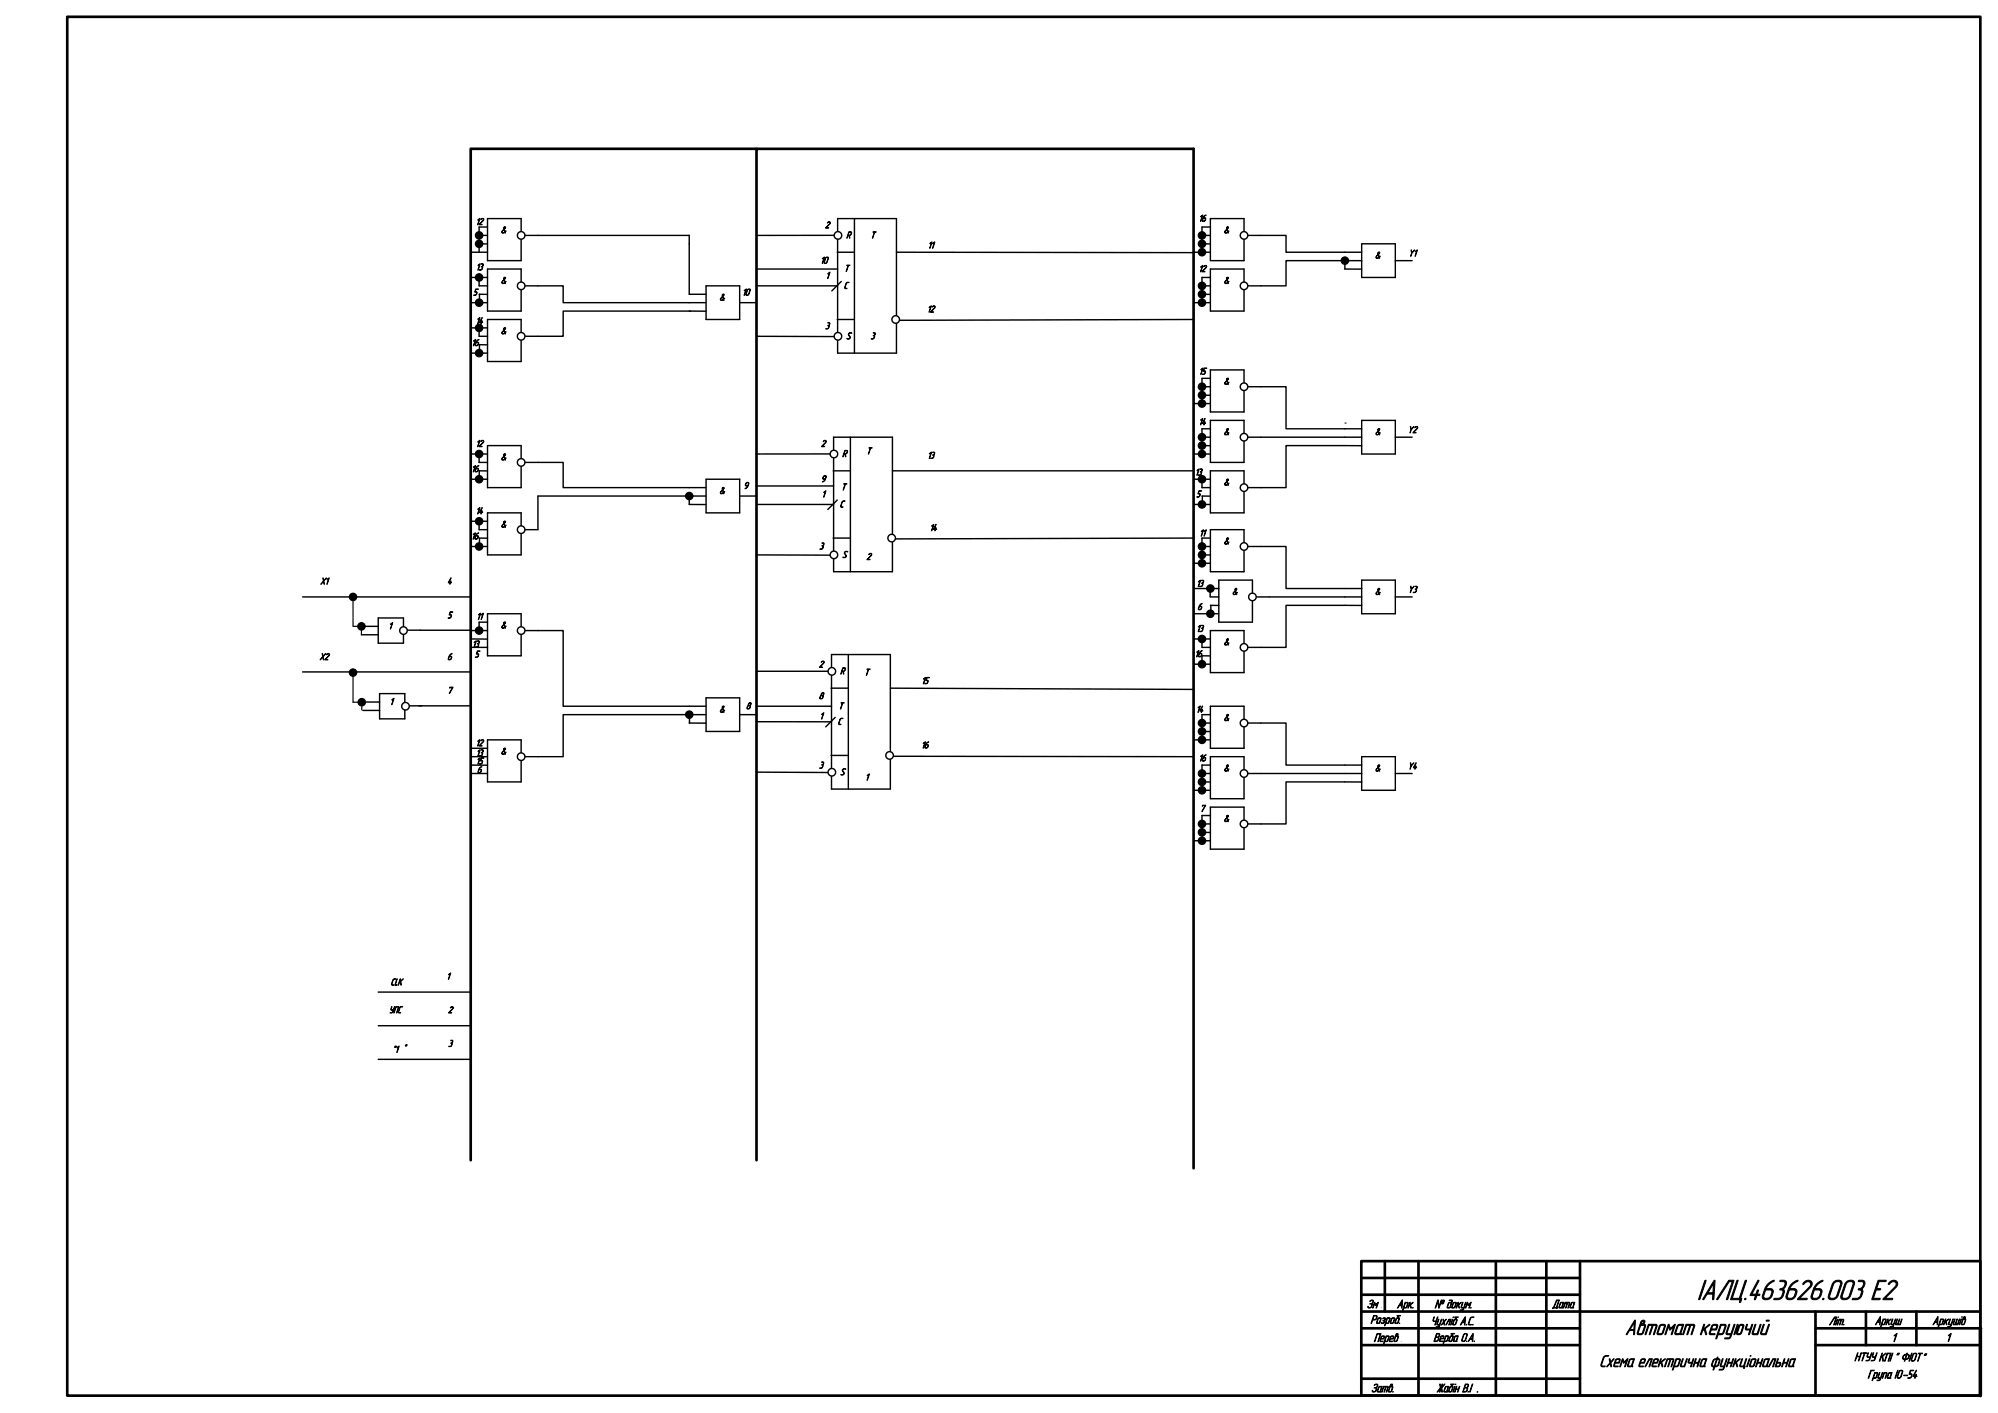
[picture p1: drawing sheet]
<svg xmlns="http://www.w3.org/2000/svg" width="594mm" height="420mm" viewBox="0 0 594 420" stroke-linecap="round" stroke-linejoin="round" font-family="sans-serif">
<g fill="none" stroke="#000" stroke-width=".79">
<path d="M225 44.2h-85v300.8M225 345v-300.7h130v303.1M404.9 375h184.1v40h-184.1zM411.9 375v15M421.9 375v40M444.9 375v40M459.9 375v40M469.9 375v40M404.9 385h65M404.9 380h65M404.9 395h65M404.9 400h65"/>
<path d="M404.9 390h183.9M540 395h49.2M540 400h49M540 390v25M555 390v10M570 390v10M589 395v-390h-569v410h569M404.9 410h65"/>
</g>
<path d="M589 395v20" fill="none" stroke="#000" stroke-width="1.1"/>
<g fill="none" stroke="#000" stroke-width=".35">
<path d="M105 177.5v6M105 183.7v2.4M105 201.1v7.7h2.6"/>
<circle cx="105" cy="177.5" r="1.1"/>
<circle cx="105" cy="200" r="1.1"/>
</g>
<path d="M246.9 135h-21.9M247.8 140h5M247.9 130h17.5v40h-17.5zM252.9 130v40M265.4 140h89.6M225 150h22.9M247.8 160h5M249 148.7l-2.8 2.8M355 160l-88.7 .2M225 165l21.9 .1M125 187.4h15" fill="none" stroke="#000" stroke-width=".42"/>
<g fill="#000">
<circle cx="105" cy="177.5" r="1.1"/>
<circle cx="105" cy="200" r="1.1"/>
</g>
<circle cx="248" cy="135" r="1.13" fill="#fff"/>
<circle cx="248" cy="135" r="1.13" fill="none" stroke="#000" stroke-width=".42"/>
<circle cx="248" cy="165" r="1.13" fill="#fff"/>
<circle cx="248" cy="165" r="1.13" fill="none" stroke="#000" stroke-width=".42"/>
<circle cx="265.2" cy="160" r="1.13" fill="#fff"/>
<g fill="none" stroke="#000" stroke-width=".42">
<path d="M248.1 70h-23.1M249 75h5M249.1 65h17.5v40h-17.5zM254.1 65v40M266.6 75l88.4 .1M225 85h24.1M225 100l23.1 .1M249 95h5M250.2 83.7l-2.8 2.8M355 95l-87.5 .2M225 144.5h22.9"/>
<circle cx="265.2" cy="160" r="1.13"/>
</g>
<circle cx="249.2" cy="70" r="1.13" fill="#fff"/>
<circle cx="249.2" cy="70" r="1.13" fill="none" stroke="#000" stroke-width=".42"/>
<circle cx="249.2" cy="100" r="1.13" fill="#fff"/>
<circle cx="249.2" cy="100" r="1.13" fill="none" stroke="#000" stroke-width=".42"/>
<circle cx="266.4" cy="95" r="1.13" fill="#fff"/>
<g fill="none" stroke="#000" stroke-width=".42">
<path d="M225 80h24.1M225 199.6h21.3M247.3 194.6h17.5v40h-17.5zM252.3 194.6v40M225 214.6h22.3M247.2 204.6h5M248.4 213.3l-2.8 2.8M264.8 204.6l90.2 .4M225 229.6l21.3 .1M247.2 224.6h5M265.7 224.9l89.3 .1"/>
<circle cx="266.4" cy="95" r="1.13"/>
</g>
<circle cx="247.4" cy="199.6" r="1.13" fill="#fff"/>
<circle cx="247.4" cy="199.6" r="1.13" fill="none" stroke="#000" stroke-width=".42"/>
<circle cx="247.4" cy="229.6" r="1.13" fill="#fff"/>
<circle cx="247.4" cy="229.6" r="1.13" fill="none" stroke="#000" stroke-width=".42"/>
<circle cx="264.6" cy="224.6" r="1.13" fill="#fff"/>
<g fill="none" stroke="#000" stroke-width=".42">
<path d="M142.5 67.5h2.5M142.5 70h2.5M142.5 72.5h2.5M145 65h10v12.5h-10zM155 70h5M107.5 186.2h5M107.5 188.8h5M112.5 183.8h7.5v7.5h-7.5zM120 187.4h5M107.9 208.7h5M107.9 211.3h5M112.9 206.3h7.5v7.5h-7.5z"/>
<path d="M120.4 209.9h5M205 210h5M205 212.5h5M205 215h5M210 207.5h10v10h-10zM220 212.5h5M225 210h22.3"/>
<circle cx="264.6" cy="224.6" r="1.13"/>
</g>
<g fill="none" stroke="#000" stroke-width=".35">
<path d="M105 186.2h2.5v2.6M107.6 208.8v2.3"/>
<circle cx="107.5" cy="186.3" r="1.1"/>
<circle cx="107.6" cy="208.8" r="1.1"/>
</g>
<g fill="#000">
<circle cx="107.5" cy="186.3" r="1.1"/>
<circle cx="107.6" cy="208.8" r="1.1"/>
</g>
<circle cx="155" cy="70" r="1.13" fill="#fff"/>
<g fill="none" stroke="#000" stroke-width=".42">
<path d="M140 75h5M145 80h10v12.5h-10zM140 82.5h5M142.5 85h2.5M142.5 87.5h2.5M155 85h5"/>
<circle cx="155" cy="70" r="1.13"/>
</g>
<circle cx="155" cy="85" r="1.13" fill="#fff"/>
<g fill="none" stroke="#000" stroke-width=".42">
<path d="M140 90h5M140 97.5h5M142.5 100h2.5M145 95h10v12.5h-10zM155 100h5M142.5 102.5h2.5"/>
<circle cx="155" cy="85" r="1.13"/>
</g>
<circle cx="155" cy="100" r="1.13" fill="#fff"/>
<g fill="none" stroke="#000" stroke-width=".42">
<path d="M140 105h5M140 135h5M142.5 137.5h2.5M142.5 140h2.5M145 132.5h10v12.5h-10zM155 137.5h5"/>
<circle cx="155" cy="100" r="1.13"/>
</g>
<circle cx="155" cy="137.5" r="1.13" fill="#fff"/>
<g fill="none" stroke="#000" stroke-width=".42">
<path d="M140 142.5h5M140 155h5M142.5 157.5h2.5M142.5 160h2.5M145 152.5h10v12.5h-10zM155 157.5h5"/>
<circle cx="155" cy="137.5" r="1.13"/>
</g>
<circle cx="155" cy="157.5" r="1.13" fill="#fff"/>
<g fill="none" stroke="#000" stroke-width=".42">
<path d="M140 162.5h5M140 187.5h5M140 190h5M142.5 185h2.5M145 182.5h10v12.5h-10zM155 187.5h5"/>
<circle cx="155" cy="157.5" r="1.13"/>
</g>
<circle cx="155" cy="187.5" r="1.13" fill="#fff"/>
<g fill="none" stroke="#000" stroke-width=".42">
<path d="M140 192.5h5M145 220h10v12.5h-10zM140 222.5h5M140 225h5M140 227.5h5M155 225h5"/>
<circle cx="155" cy="187.5" r="1.13"/>
</g>
<circle cx="155" cy="225" r="1.13" fill="#fff"/>
<g fill="none" stroke="#000" stroke-width=".42">
<path d="M142.5 67.5v7.5M160 70h45v17.5h5M357.5 70h2.5M357.5 67.5h2.5M357.5 72.5h2.5M360 65h10v12.5h-10zM370 70h5M142.5 82.5v2.5M142.5 97.5v2.5M142.6 87.5v2.5M160 85h7.5v5h42.5M205 92.5h5"/>
<path d="M205.4 92.5h-37.9v7.5h-7.5M210 85h10v10h-10zM220 90h5M142.6 102.5v2.5M142.5 135v2.5M142.5 140v2.5M160 137.5h7.5v7.5h42.5M142.5 155v2.5M205 147.5v2.5h5M210 147.5h-50v10M210 142.5h10v10h-10zM220 147.5h5"/>
<path d="M142.6 160v2.5M400 175h5M400 177.5h5M405 172.5h10v10h-10zM415 177.5h5M142.5 185v2.5M160 187.5h7.5v22.5h37.5M400 180h5M203.9 212.5h-36.4v12.5h-7.5M205.1 212.5v2.5M140 230h5"/>
<circle cx="155" cy="225" r="1.13"/>
</g>
<g fill="#000">
<circle cx="142.5" cy="72.5" r="1.1"/>
<circle cx="142.5" cy="70" r="1.1"/>
<circle cx="142.5" cy="97.5" r="1.1"/>
<circle cx="142.5" cy="90" r="1.1"/>
<circle cx="142.5" cy="82.5" r="1.1"/>
<circle cx="142.5" cy="105" r="1.1"/>
<circle cx="142.5" cy="135" r="1.1"/>
<circle cx="142.5" cy="155" r="1.1"/>
<circle cx="142.5" cy="142.5" r="1.1"/>
<circle cx="205" cy="147.5" r="1.1"/>
<circle cx="142.5" cy="162.5" r="1.1"/>
<circle cx="142.5" cy="187.5" r="1.1"/>
<circle cx="205" cy="212.5" r="1.1"/>
</g>
<g fill="none" stroke="#000" stroke-width=".35">
<circle cx="142.5" cy="72.5" r="1.1"/>
<circle cx="142.5" cy="70" r="1.1"/>
<circle cx="142.5" cy="97.5" r="1.1"/>
<circle cx="142.5" cy="90" r="1.1"/>
<circle cx="142.5" cy="82.5" r="1.1"/>
<circle cx="142.5" cy="105" r="1.1"/>
<circle cx="142.5" cy="135" r="1.1"/>
<circle cx="142.5" cy="155" r="1.1"/>
<circle cx="142.5" cy="142.5" r="1.1"/>
<circle cx="205" cy="147.5" r="1.1"/>
<circle cx="142.5" cy="162.5" r="1.1"/>
<circle cx="142.5" cy="187.5" r="1.1"/>
<circle cx="205" cy="212.5" r="1.1"/>
</g>
<path d="M204.5 70h.5" fill="none" stroke="#000" stroke-width=".3"/>
<circle cx="370" cy="70" r="1.13" fill="#fff"/>
<g fill="none" stroke="#000" stroke-width=".42">
<path d="M355 75h5M360 80h10v12.5h-10zM357.5 82.5h2.5M357.5 85h2.5M357.5 87.5h2.5M370 85h5"/>
<circle cx="370" cy="70" r="1.13"/>
</g>
<circle cx="370" cy="85" r="1.13" fill="#fff"/>
<g fill="none" stroke="#000" stroke-width=".42">
<path d="M355 90h5M360 140h10v12.5h-10zM355 142.5h5M357.5 145h2.5M357.5 147.5h2.5M370 145h5"/>
<circle cx="370" cy="85" r="1.13"/>
</g>
<circle cx="370" cy="145" r="1.13" fill="#fff"/>
<g fill="none" stroke="#000" stroke-width=".42">
<path d="M355 150h5M357.5 160h2.5M360 157.5h10v12.5h-10zM357.5 162.5h2.5M357.5 165h2.5M370 162.5h5"/>
<circle cx="370" cy="145" r="1.13"/>
</g>
<circle cx="370" cy="162.5" r="1.13" fill="#fff"/>
<g fill="none" stroke="#000" stroke-width=".42">
<path d="M355 167.5h5M355 175h7.5M360 177.5h2.5M362.5 172.5h10v12.5h-10zM372.5 177.5h5M360 180h2.5"/>
<circle cx="370" cy="162.5" r="1.13"/>
</g>
<circle cx="372.5" cy="177.5" r="1.13" fill="#fff"/>
<g fill="none" stroke="#000" stroke-width=".42">
<path d="M355 190h5M357.5 192.5h2.5M357.5 195h2.5M360 187.5h10v12.5h-10zM370 192.5h5"/>
<circle cx="372.5" cy="177.5" r="1.13"/>
</g>
<circle cx="370" cy="192.5" r="1.13" fill="#fff"/>
<g fill="none" stroke="#000" stroke-width=".42">
<path d="M355 197.5h5M357.5 212.5h2.5M357.5 215h2.5M357.5 217.5h2.5M360 210h10v12.5h-10zM370 215h5"/>
<circle cx="370" cy="192.5" r="1.13"/>
</g>
<circle cx="370" cy="215" r="1.13" fill="#fff"/>
<g fill="none" stroke="#000" stroke-width=".42">
<path d="M355 220h5M357.5 227.5h2.5M357.5 230h2.5M357.5 232.5h2.5M360 225h10v12.5h-10zM370 230h5"/>
<circle cx="370" cy="215" r="1.13"/>
</g>
<circle cx="370" cy="230" r="1.13" fill="#fff"/>
<g fill="none" stroke="#000" stroke-width=".42">
<path d="M355 235h5M360 240h10v12.5h-10zM357.5 242.5h2.5M357.5 245h2.5M357.5 247.5h2.5M370 245h5"/>
<circle cx="370" cy="230" r="1.13"/>
</g>
<circle cx="370" cy="245" r="1.13" fill="#fff"/>
<g fill="none" stroke="#000" stroke-width=".42">
<path d="M357.5 67.5v7.5M400 75h5M400 77.5h5M400 80h5M405 72.5h10v10h-10zM415 77.5h5M357.5 82.5v7.5M357.5 112.5h2.5M357.5 115h2.5M357.5 117.5h2.5M360 110h10v12.5h-10zM370 115h5"/>
<path d="M400 127.5h5M400 130h5M400 132.5h5M405 125h10v10h-10zM415 130h5M357.5 142.5v2.5M400 227.5h5M400 230h5M400 232.5h5M405 225h10v10h-10zM415 230h5M355 250h5"/>
<circle cx="370" cy="245" r="1.13"/>
</g>
<g fill="#000">
<circle cx="357.5" cy="72.5" r="1.1"/>
<circle cx="357.5" cy="75" r="1.1"/>
<circle cx="357.5" cy="70" r="1.1"/>
<circle cx="357.5" cy="85" r="1.1"/>
<circle cx="357.5" cy="87.5" r="1.1"/>
<circle cx="357.5" cy="90" r="1.1"/>
</g>
<g fill="none" stroke="#000" stroke-width=".35">
<circle cx="357.5" cy="72.5" r="1.1"/>
<circle cx="357.5" cy="75" r="1.1"/>
<circle cx="357.5" cy="70" r="1.1"/>
<circle cx="357.5" cy="85" r="1.1"/>
<circle cx="357.5" cy="87.5" r="1.1"/>
<circle cx="357.5" cy="90" r="1.1"/>
</g>
<circle cx="370" cy="115" r="1.13" fill="#fff"/>
<g fill="none" stroke="#000" stroke-width=".42">
<path d="M355 120h5M357.5 127.5h2.5M357.5 130h2.5M357.5 132.5h2.5M360 125h10v12.5h-10zM370 130h5"/>
<circle cx="370" cy="115" r="1.13"/>
</g>
<circle cx="370" cy="130" r="1.13" fill="#fff"/>
<g fill="none" stroke="#000" stroke-width=".42">
<path d="M375 70h7.5v5h17.5M398.9 77.5h-16.4v7.5h-7.5M400 77.5v2.5M357.5 112.5v7.5M375 115h7.5v12.5h17.5M355 135h5M357.5 127.5v7.5M375 130h25M400 132.5h-17.5v12.5h-7.5M357.5 160v7.5M357.6 147.5v2.5M359.9 175v2.5"/>
<path d="M375 162.5h7.5v12.5h17.5M377.5 177.5h22.5M355 182.5h7.5M357.5 190v2.5M357.5 195v2.5M360.1 180v2.5M400 180h-17.5v12.5h-7.5M357.5 212.5v7.5M375 215h7.5v12.5h17.5M357.5 227.5v7.5M375 230h25M400 232.5h-17.5v12.5h-7.5"/>
<path d="M357.5 242.5v7.5"/>
<circle cx="370" cy="130" r="1.13"/>
</g>
<g fill="#000">
<circle cx="400" cy="77.5" r="1.1"/>
<circle cx="357.5" cy="117.5" r="1.1"/>
<circle cx="357.5" cy="115" r="1.1"/>
<circle cx="357.5" cy="120" r="1.1"/>
<circle cx="357.5" cy="130" r="1.1"/>
<circle cx="357.5" cy="135" r="1.1"/>
<circle cx="357.5" cy="132.5" r="1.1"/>
<circle cx="357.5" cy="142.5" r="1.1"/>
<circle cx="357.5" cy="150" r="1.1"/>
<circle cx="357.5" cy="162.5" r="1.1"/>
<circle cx="357.5" cy="167.5" r="1.1"/>
<circle cx="357.5" cy="165" r="1.1"/>
<circle cx="360" cy="175" r="1.1"/>
<circle cx="357.5" cy="190" r="1.1"/>
<circle cx="357.5" cy="197.5" r="1.1"/>
<circle cx="360" cy="182.5" r="1.1"/>
<circle cx="357.5" cy="215" r="1.1"/>
<circle cx="357.5" cy="217.5" r="1.1"/>
<circle cx="357.5" cy="220" r="1.1"/>
<circle cx="357.5" cy="235" r="1.1"/>
<circle cx="357.5" cy="230" r="1.1"/>
<circle cx="357.5" cy="232.5" r="1.1"/>
<circle cx="357.5" cy="247.5" r="1.1"/>
<circle cx="357.5" cy="250" r="1.1"/>
<circle cx="357.5" cy="245" r="1.1"/>
</g>
<g fill="none" stroke="#000" stroke-width=".35">
<circle cx="400" cy="77.5" r="1.1"/>
<circle cx="357.5" cy="117.5" r="1.1"/>
<circle cx="357.5" cy="115" r="1.1"/>
<circle cx="357.5" cy="120" r="1.1"/>
<circle cx="357.5" cy="130" r="1.1"/>
<circle cx="357.5" cy="135" r="1.1"/>
<circle cx="357.5" cy="132.5" r="1.1"/>
<circle cx="357.5" cy="142.5" r="1.1"/>
<circle cx="357.5" cy="150" r="1.1"/>
<circle cx="357.5" cy="162.5" r="1.1"/>
<circle cx="357.5" cy="167.5" r="1.1"/>
<circle cx="357.5" cy="165" r="1.1"/>
<circle cx="360" cy="175" r="1.1"/>
<circle cx="357.5" cy="190" r="1.1"/>
<circle cx="357.5" cy="197.5" r="1.1"/>
<circle cx="360" cy="182.5" r="1.1"/>
<circle cx="357.5" cy="215" r="1.1"/>
<circle cx="357.5" cy="217.5" r="1.1"/>
<circle cx="357.5" cy="220" r="1.1"/>
<circle cx="357.5" cy="235" r="1.1"/>
<circle cx="357.5" cy="230" r="1.1"/>
<circle cx="357.5" cy="232.5" r="1.1"/>
<circle cx="357.5" cy="247.5" r="1.1"/>
<circle cx="357.5" cy="250" r="1.1"/>
<circle cx="357.5" cy="245" r="1.1"/>
</g>
<path d="M400 125.8h.4" fill="none" stroke="#000" stroke-width=".3"/>
<circle cx="120" cy="187.5" r="1.13" fill="#fff"/>
<g fill="none" stroke="#000" stroke-width=".42">
<path d="M124.6 209.9h15"/>
<circle cx="120" cy="187.5" r="1.13"/>
</g>
<circle cx="120.6" cy="210" r="1.13" fill="#fff"/>
<g fill="none" stroke="#000" stroke-width=".42">
<path d="M90 177.5h50M90 199.8h50M112.5 295h27.5M112.5 305h27.5M112.5 315h27.5"/>
<circle cx="120.6" cy="210" r="1.13"/>
</g>
<text font-size="8.9" x="504.7" y="386.5">ІАЛЦ.463626.003 Е2</text>
<text font-size="6.7" x="483.3" y="396.9">Автомат керуючий</text>
<text font-size="5.2" x="475.7" y="406.4">Схема електрична функціональна</text>
<g font-size="3.7">
<text x="406.5" y="389">Зм .</text>
<text x="415.4" y="389">Арк.</text>
<text x="426.6" y="389">№ докум.</text>
<text x="461.6" y="389">Дата</text>
<text x="407.6" y="393.6">Розроб.</text>
<text x="425.5" y="394">Чухліб А.С.</text>
<text x="544" y="394">Літ.</text>
<text x="557.6" y="393.9">Аркуш</text>
<text x="574.7" y="393.9">Аркушів</text>
<text x="408.6" y="398.9">Перев .</text>
<text x="426.3" y="398.9">Верба О.А.</text>
<text x="562.6" y="398.9">1</text>
<text x="578.7" y="398.9">1</text>
<text x="551.5" y="404.7">НТУУ КПІ ” ФІОТ“</text>
<text x="407.8" y="414">Затв.</text>
<text x="427.2" y="414">Жабін В.І .</text>
<text x="555.5" y="409.8">Група ІО-54</text>
</g>
<g font-size="3">
<text x="356.5" y="65.8">16</text>
<text x="141.5" y="66.8">12</text>
<text x="148.9" y="69.3">&amp;</text>
<text x="245.4" y="67.8">2</text>
<text x="251.7" y="70.8">R</text>
<text x="258.9" y="70.8">T</text>
<text x="363.9" y="69.3">&amp;</text>
<text x="275.9" y="73.8">11</text>
<text x="408.9" y="76.8">&amp;</text>
<text x="418.9" y="76.2">Y1</text>
<text x="141.5" y="80.3">13</text>
<text x="244" y="78.3">10</text>
<text x="245.6" y="82.8">1</text>
<text x="251.1" y="80.7">T</text>
<text x="356.5" y="80.8">12</text>
<text x="140.7" y="87.8">5</text>
<text x="148.9" y="84.3">&amp;</text>
<text x="213.9" y="89.3">&amp;</text>
<text x="220.7" y="87.8">10</text>
<text x="250.9" y="85.8">C</text>
<text x="363.9" y="84.3">&amp;</text>
<text x="275.7" y="92.8">12</text>
<text x="141.5" y="96.3">14</text>
<text x="148.9" y="99.3">&amp;</text>
<text x="245.4" y="97.8">3</text>
<text x="251.7" y="100.8">S</text>
<text x="258.9" y="100.8">3</text>
<text x="140.2" y="102.8">16</text>
<text x="356.5" y="111.3">15</text>
<text x="363.9" y="114.3">&amp;</text>
<text x="356.5" y="126.3">14</text>
<text x="363.9" y="129.3">&amp;</text>
<text x="408.9" y="129.3">&amp;</text>
<text x="418.7" y="128.7">Y2</text>
<text x="141.5" y="132.8">12</text>
<text x="148.9" y="136.8">&amp;</text>
<text x="244.2" y="132.8">2</text>
<text x="250.5" y="135.8">R</text>
<text x="257.7" y="135">T</text>
<text x="275.8" y="136.3">13</text>
<text x="140.2" y="140.3">16</text>
<text x="244.2" y="143.3">9</text>
<text x="355.4" y="141.3">13</text>
<text x="213.9" y="146.8">&amp;</text>
<text x="221.1" y="145.3">9</text>
<text x="244.4" y="147.8">1</text>
<text x="250.2" y="145.7">T</text>
<text x="355.8" y="147.8">5</text>
<text x="363.9" y="144.3">&amp;</text>
<text x="141.5" y="152.8">14</text>
<text x="249.7" y="150.8">C</text>
<text x="140.1" y="160.3">16</text>
<text x="148.9" y="156.8">&amp;</text>
<text x="276.5" y="157.8">14</text>
<text x="356.7" y="159.4">11</text>
<text x="363.9" y="161.8">&amp;</text>
<text x="243.7" y="163.3">3</text>
<text x="250.5" y="165.8">S</text>
<text x="257.7" y="166.4">2</text>
<text x="95.2" y="173.8">X1</text>
<text x="133" y="173.7">4</text>
<text x="355.8" y="174.4">13</text>
<text x="366.4" y="176.8">&amp;</text>
<text x="408.9" y="176.8">&amp;</text>
<text x="418.8" y="176.2">Y3</text>
<text x="133.1" y="183.8">5</text>
<text x="141.7" y="184.2">11</text>
<text x="356.1" y="181.3">6</text>
<text x="115.5" y="187">1</text>
<text x="148.9" y="186.8">&amp;</text>
<text x="355.8" y="187.8">13</text>
<text x="363.9" y="191.8">&amp;</text>
<text x="95" y="196.2">X2</text>
<text x="133" y="196.2">6</text>
<text x="140.4" y="192.5">13</text>
<text x="141.2" y="195.5">5</text>
<text x="355.3" y="195.3">16</text>
<text x="243.5" y="198.5">2</text>
<text x="249.9" y="200.5">R</text>
<text x="257.1" y="200.8">T</text>
<text x="274" y="203.3">15</text>
<text x="115.9" y="209.5">1</text>
<text x="133" y="206.2">7</text>
<text x="243.5" y="207.8">8</text>
<text x="213.9" y="211.8">&amp;</text>
<text x="221.9" y="210.8">8</text>
<text x="243.7" y="213.8">1</text>
<text x="249.1" y="215.5">C</text>
<text x="249.4" y="210.8">T</text>
<text x="355.7" y="211.8">14</text>
<text x="363.9" y="214.3">&amp;</text>
<text x="141.5" y="221.8">12</text>
<text x="141.5" y="224.8">13</text>
<text x="141.5" y="227.2">15</text>
<text x="148.9" y="224.3">&amp;</text>
<text x="274" y="222.5">16</text>
<text x="356.5" y="226.3">16</text>
<text x="141.9" y="229.8">6</text>
<text x="243.6" y="228.5">3</text>
<text x="249.9" y="230.5">S</text>
<text x="257.3" y="232">1</text>
<text x="363.9" y="229.3">&amp;</text>
<text x="408.9" y="229.3">&amp;</text>
<text x="418.7" y="228.7">Y4</text>
<text x="356.9" y="241.3">7</text>
<text x="363.9" y="244.3">&amp;</text>
<text x="116.2" y="293">CLK</text>
<text x="132.8" y="291.2">1</text>
<text x="115.7" y="301.2">УПС</text>
<text x="133.2" y="301.2">2</text>
<text x="133.3" y="311.2">3</text>
<text x="116.7" y="313">“1 ”</text>
</g>
</svg>
